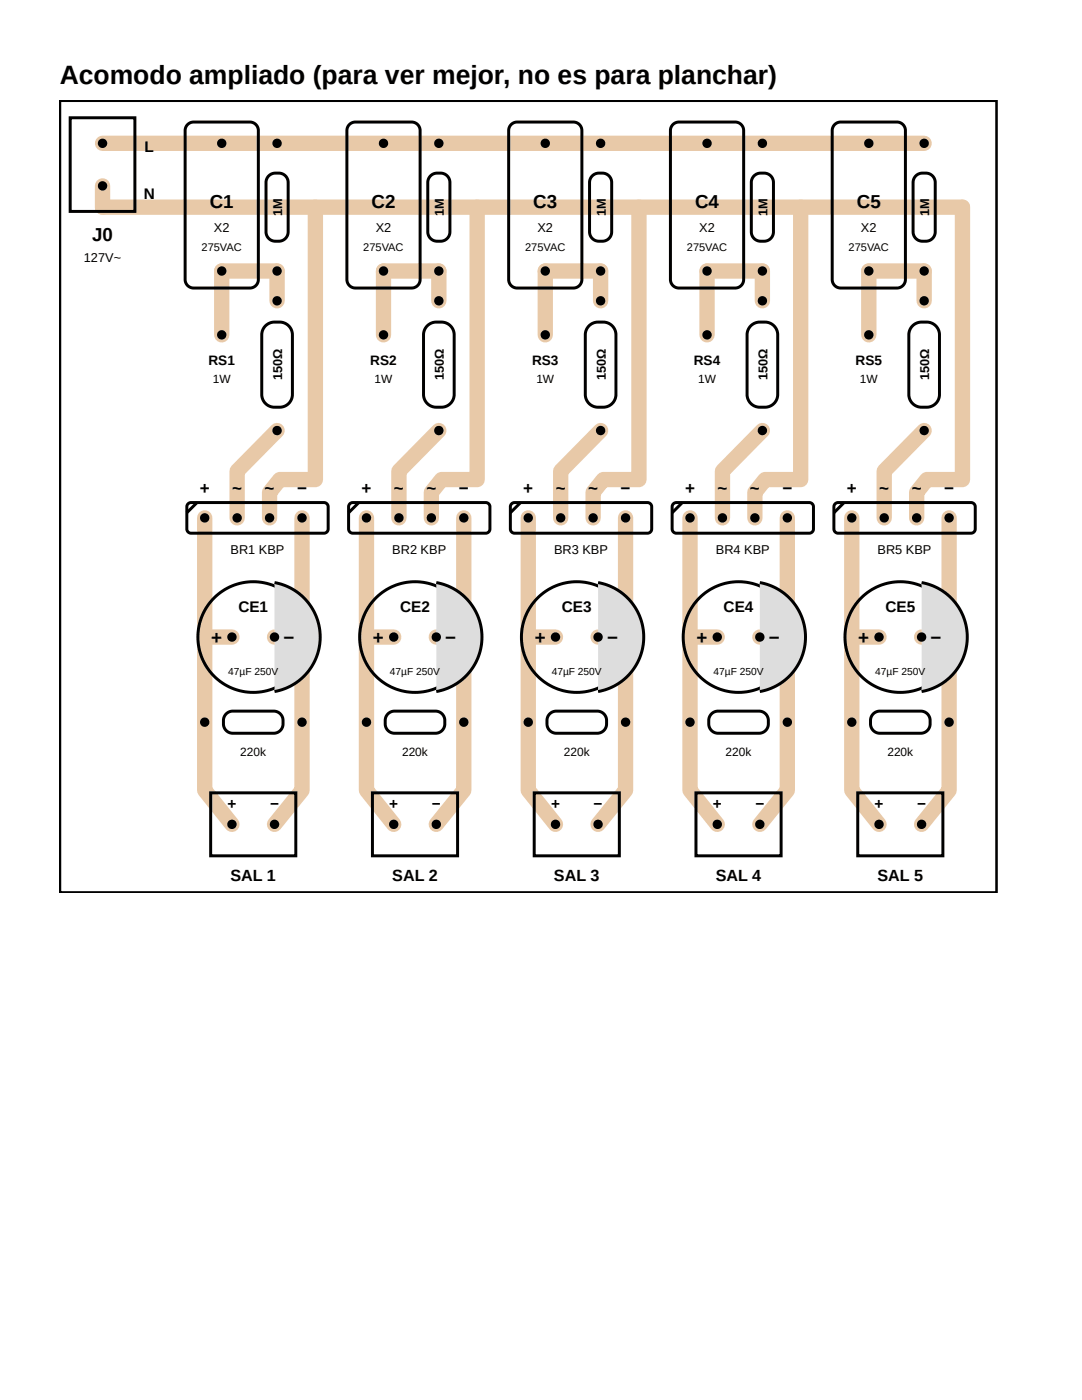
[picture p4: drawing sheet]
<svg xmlns="http://www.w3.org/2000/svg" width="216mm" height="279mm" viewBox="0 0 216 279" stroke-linecap="round" stroke-linejoin="round" font-family="sans-serif">
<path d="M12 20.1h186.8v158h-186.8z" fill="none" stroke="#000" stroke-width=".51"/>
<g fill="none" stroke="#e8c9a8" stroke-width="3.1">
<path d="M20.5 37.1v4.2h171.5v54.4h-7.1l-2 2.6v5.1M20.5 28.6h163.9M62.9 41.3v54.4h-7.1l-2 2.6v5.1M95.2 41.3v54.4h-7.1l-2 2.6v5.1M127.5 41.3v54.4h-7.1l-2 2.6v5.1M159.8 41.3v54.4h-7.1l-2.1 2.6v5.1M55.3 60v-5.9h-11.1v12.7M87.6 60v-5.9h-11.1v12.7M119.8 60v-5.9h-11v12.7M152.1 60v-5.9h-11v12.7M184.4 60v-5.9h-11v12.7M55.3 85.9l-8 8.1v9.4"/>
<path d="M87.6 85.9l-8 8.1v9.4M119.8 85.9l-7.9 8.1v9.4M152.1 85.9l-7.9 8.1v9.4M184.4 85.9l-8 8.1v9.4M40.8 103.4v54.3l5.5 6.8M60.3 103.4v54.3l-5.5 6.8M73.1 103.4v54.3l5.5 6.8M92.5 103.4v54.3l-5.4 6.8M105.4 103.4v54.3l5.4 6.8M124.8 103.4v54.3l-5.5 6.8M137.7 103.4v54.3l5.4 6.8M157.1 103.4v54.3l-5.5 6.8"/>
<path d="M170 103.4v54.3l5.4 6.8M189.4 103.4v54.3l-5.5 6.8M40.8 127.1h5.5M54.8 127.1h5.5M73.1 127.1h5.5M87.1 127.1h5.4M105.4 127.1h5.4M119.3 127.1h5.5M137.7 127.1h5.4M151.6 127.1h5.5M170 127.1h5.4M183.9 127.1h5.5"/>
</g>
<g fill="none" stroke="#000" stroke-width=".59">
<path d="M14 23.5h12.9v18.7h-12.9zM37.4 24.9l.6-.4 .6-.1h11.3a1.7 1.7 0 0 1 1.7 1.7v29.7a1.7 1.7 0 0 1-1.7 1.7h-11.3a1.7 1.7 0 0 1-1.7-1.7v-29.7l.2-.7zM53.6 35.1l.8-.5 1.2-.1a1.87 1.87 0 0 1 1.9 1.9v9.9a1.87 1.87 0 0 1-1.9 1.8h-.7a1.87 1.87 0 0 1-1.8-1.8v-9.9l.1-.7zM53 65l1.1-.6 1.7-.1a2.55 2.55 0 0 1 2.5 2.5v11.9a2.55 2.55 0 0 1-2.5 2.6h-1a2.55 2.55 0 0 1-2.6-2.6v-12l.3-1zM37.5 100.5l.6-.2h26.5a.85 .85 0 0 1 .9 .8v4.5a.85 .85 0 0 1-.9 .8h-26.5a.85 .85 0 0 1-.8-.8v-4.5zM39.3 100.3l-2 2"/>
<circle cx="50.5" cy="127.1" r="11"/>
</g>
<path d="M37.3 102.3l2-2z" fill="#000"/>
<path d="M54.8 116.3a11 11 0 0 1 9.1 10.8 11 11 0 0 1-9.1 10.9z" fill="#ddd"/>
<g fill="none" stroke="#000" stroke-width=".59">
<path d="M69.7 24.9l.6-.4 .6-.1h11.2a1.7 1.7 0 0 1 1.7 1.7v29.7a1.7 1.7 0 0 1-1.7 1.7h-11.2a1.7 1.7 0 0 1-1.7-1.7v-29.7l.1-.7zM85.9 35.1l.8-.5 1.2-.1a1.87 1.87 0 0 1 1.9 1.9v9.9a1.87 1.87 0 0 1-1.9 1.8h-.7a1.87 1.87 0 0 1-1.8-1.8v-10.1l.2-.7zM85.3 65l1.1-.6 1.7-.1a2.55 2.55 0 0 1 2.5 2.5v11.9a2.55 2.55 0 0 1-2.5 2.6h-1a2.55 2.55 0 0 1-2.6-2.6v-12l.3-1zM54.8 116.3a11 11 0 0 1 9.1 10.8 11 11 0 0 1-9.1 10.9M69.8 100.5l.6-.2h26.5a.85 .85 0 0 1 .9 .8v4.5a.85 .85 0 0 1-.9 .8h-26.5a.85 .85 0 0 1-.8-.8v-4.5zM71.6 100.3l-2 2M42 158.2h17v12.6h-17zM45.1 142.5l.5-.4 .7-.2h8.3a1.87 1.87 0 0 1 1.9 1.9v.7a1.87 1.87 0 0 1-1.9 1.8h-8.1a1.87 1.87 0 0 1-1.9-1.8l.1-1.3z"/>
<circle cx="82.8" cy="127.1" r="11"/>
</g>
<path d="M71.6 100.3l-2 2z" fill="#000"/>
<path d="M87.1 116.3a11 11 0 0 1 9.1 10.8 11 11 0 0 1-9.1 10.9z" fill="#ddd"/>
<g fill="none" stroke="#000" stroke-width=".59">
<path d="M102 24.9l.5-.4 .7-.1h11.2a1.7 1.7 0 0 1 1.7 1.7v29.7a1.7 1.7 0 0 1-1.7 1.7h-11.2a1.7 1.7 0 0 1-1.7-1.7v-29.7l.1-.7zM118.2 35.1l.8-.5 1.2-.1a1.87 1.87 0 0 1 1.9 1.9v9.9a1.87 1.87 0 0 1-1.9 1.8h-.7a1.87 1.87 0 0 1-1.9-1.8v-10.1l.3-.7zM117.5 65l1.2-.6 1.7-.1a2.55 2.55 0 0 1 2.5 2.5v11.9a2.55 2.55 0 0 1-2.5 2.6h-1.1a2.55 2.55 0 0 1-2.5-2.6v-12l.3-1zM87.1 116.3a11 11 0 0 1 9.1 10.8 11 11 0 0 1-9.1 10.9M102.1 100.5l.6-.2h26.5a.85 .85 0 0 1 .8 .8v4.5a.85 .85 0 0 1-.8 .8h-26.5a.85 .85 0 0 1-.9-.8v-4.5zM103.9 100.3l-2.1 2M74.3 158.2h17v12.6h-17zM77.4 142.5l.5-.4 .6-.2h8.4a1.87 1.87 0 0 1 1.9 1.9v.7a1.87 1.87 0 0 1-1.9 1.8h-8.2a1.87 1.87 0 0 1-1.8-1.8v-1.3z"/>
<circle cx="115.1" cy="127.1" r="11"/>
</g>
<path d="M103.9 100.3l-2.1 2z" fill="#000"/>
<path d="M119.3 116.3a11 11 0 0 1 9.1 10.8 11 11 0 0 1-9.1 10.9z" fill="#ddd"/>
<g fill="none" stroke="#000" stroke-width=".59">
<path d="M134.3 24.9l.5-.4 .7-.1h11.2a1.7 1.7 0 0 1 1.7 1.7v29.7a1.7 1.7 0 0 1-1.7 1.7h-11.2a1.7 1.7 0 0 1-1.7-1.7v-29.7l.1-.7zM150.5 35.1l.7-.5 1.3-.1a1.87 1.87 0 0 1 1.8 1.9v9.9a1.87 1.87 0 0 1-1.8 1.8h-.7a1.87 1.87 0 0 1-1.9-1.8v-10.1l.2-.7zM149.8 65l1.2-.6 1.6-.1a2.55 2.55 0 0 1 2.6 2.5v11.9a2.55 2.55 0 0 1-2.6 2.6h-1a2.55 2.55 0 0 1-2.5-2.6v-12l.2-1zM119.3 116.3a11 11 0 0 1 9.1 10.8 11 11 0 0 1-9.1 10.9M134.4 100.5l.6-.2h26.5a.85 .85 0 0 1 .8 .8v4.5a.85 .85 0 0 1-.8 .8h-26.5a.85 .85 0 0 1-.9-.8v-4.5zM136.2 100.3l-2.1 2M106.6 158.2h17v12.6h-17zM109.7 142.5l.4-.4 .7-.2h8.4a1.87 1.87 0 0 1 1.8 1.9v.7a1.87 1.87 0 0 1-1.8 1.8h-8.2a1.87 1.87 0 0 1-1.9-1.8l.1-1.3z"/>
<circle cx="147.4" cy="127.1" r="11"/>
</g>
<path d="M136.2 100.3l-2.1 2z" fill="#000"/>
<path d="M151.6 116.3a11 11 0 0 1 9.1 10.8 11 11 0 0 1-9.1 10.9z" fill="#ddd"/>
<g fill="none" stroke="#000" stroke-width=".59">
<path d="M166.6 24.9l.5-.4 .7-.1h11.2a1.7 1.7 0 0 1 1.7 1.7v29.7a1.7 1.7 0 0 1-1.7 1.7h-11.2a1.7 1.7 0 0 1-1.7-1.7v-29.7l.1-.7zM182.7 35.1l.8-.5 1.2-.1a1.87 1.87 0 0 1 1.9 1.9v9.9a1.87 1.87 0 0 1-1.9 1.8h-.6a1.87 1.87 0 0 1-1.9-1.8v-10.1l.2-.7zM182.1 65l1.1-.6 1.7-.1a2.55 2.55 0 0 1 2.6 2.5v11.9a2.55 2.55 0 0 1-2.6 2.6h-1a2.55 2.55 0 0 1-2.6-2.6l.1-12 .2-1zM151.6 116.3a11 11 0 0 1 9.1 10.8 11 11 0 0 1-9.1 10.9M166.6 100.5l.6-.2h26.5a.85 .85 0 0 1 .9 .8v4.5a.85 .85 0 0 1-.9 .8h-26.5a.85 .85 0 0 1-.8-.8v-4.5zM168.4 100.3l-2 2M138.9 158.2h17v12.6h-17zM142 142.5l.4-.4 .7-.2h8.3a1.87 1.87 0 0 1 1.9 1.9v.7a1.87 1.87 0 0 1-1.9 1.8h-8.1a1.87 1.87 0 0 1-1.9-1.8l.1-1.3z"/>
<circle cx="179.6" cy="127.1" r="11"/>
</g>
<path d="M168.4 100.3l-2 2z" fill="#000"/>
<path d="M183.9 116.3a11 11 0 0 1 9.1 10.8 11 11 0 0 1-9.1 10.9z" fill="#ddd"/>
<path d="M183.9 116.3a11 11 0 0 1 9.1 10.8 11 11 0 0 1-9.1 10.9M171.2 158.2h16.9v12.6h-16.9zM174.2 142.5l.5-.4 .7-.2h8.3a1.87 1.87 0 0 1 1.9 1.9v.7a1.87 1.87 0 0 1-1.9 1.8h-8.1a1.87 1.87 0 0 1-1.9-1.8l.1-1.3z" fill="none" stroke="#000" stroke-width=".59"/>
<g fill="#000">
<circle cx="20.5" cy="37.1" r=".93"/>
<circle cx="20.5" cy="28.6" r=".93"/>
<circle cx="44.2" cy="28.6" r=".93"/>
<circle cx="55.3" cy="28.6" r=".93"/>
<circle cx="76.5" cy="28.6" r=".93"/>
<circle cx="87.6" cy="28.6" r=".93"/>
<circle cx="108.8" cy="28.6" r=".93"/>
<circle cx="119.8" cy="28.6" r=".93"/>
<circle cx="141.1" cy="28.6" r=".93"/>
<circle cx="152.1" cy="28.6" r=".93"/>
<circle cx="173.4" cy="28.6" r=".93"/>
<circle cx="184.4" cy="28.6" r=".93"/>
<circle cx="44.2" cy="54.1" r=".93"/>
<circle cx="55.3" cy="54.1" r=".93"/>
<circle cx="76.5" cy="54.1" r=".93"/>
<circle cx="87.6" cy="54.1" r=".93"/>
<circle cx="108.8" cy="54.1" r=".93"/>
<circle cx="119.8" cy="54.1" r=".93"/>
<circle cx="141.1" cy="54.1" r=".93"/>
<circle cx="152.1" cy="54.1" r=".93"/>
<circle cx="173.4" cy="54.1" r=".93"/>
<circle cx="184.4" cy="54.1" r=".93"/>
<circle cx="44.2" cy="66.8" r=".93"/>
<circle cx="55.3" cy="60" r=".93"/>
<circle cx="76.5" cy="66.8" r=".93"/>
<circle cx="87.6" cy="60" r=".93"/>
<circle cx="108.8" cy="66.8" r=".93"/>
<circle cx="119.8" cy="60" r=".93"/>
<circle cx="141.1" cy="66.8" r=".93"/>
<circle cx="152.1" cy="60" r=".93"/>
<circle cx="173.4" cy="66.8" r=".93"/>
<circle cx="184.4" cy="60" r=".93"/>
<circle cx="55.3" cy="85.9" r=".93"/>
<circle cx="87.6" cy="85.9" r=".93"/>
<circle cx="119.8" cy="85.9" r=".93"/>
<circle cx="152.1" cy="85.9" r=".93"/>
<circle cx="184.4" cy="85.9" r=".93"/>
<circle cx="40.8" cy="103.4" r=".93"/>
<circle cx="47.3" cy="103.4" r=".93"/>
<circle cx="53.8" cy="103.4" r=".93"/>
<circle cx="60.3" cy="103.4" r=".93"/>
<circle cx="73.1" cy="103.4" r=".93"/>
<circle cx="79.6" cy="103.4" r=".93"/>
<circle cx="86.1" cy="103.4" r=".93"/>
<circle cx="92.5" cy="103.4" r=".93"/>
<circle cx="105.4" cy="103.4" r=".93"/>
<circle cx="111.9" cy="103.4" r=".93"/>
<circle cx="118.4" cy="103.4" r=".93"/>
<circle cx="124.8" cy="103.4" r=".93"/>
<circle cx="137.7" cy="103.4" r=".93"/>
<circle cx="144.2" cy="103.4" r=".93"/>
<circle cx="150.6" cy="103.4" r=".93"/>
<circle cx="157.1" cy="103.4" r=".93"/>
<circle cx="170" cy="103.4" r=".93"/>
<circle cx="176.4" cy="103.4" r=".93"/>
<circle cx="182.9" cy="103.4" r=".93"/>
<circle cx="189.4" cy="103.4" r=".93"/>
<circle cx="46.3" cy="127.1" r=".93"/>
<circle cx="54.8" cy="127.1" r=".93"/>
<circle cx="78.6" cy="127.1" r=".93"/>
<circle cx="87.1" cy="127.1" r=".93"/>
<circle cx="110.8" cy="127.1" r=".93"/>
<circle cx="119.3" cy="127.1" r=".93"/>
<circle cx="143.1" cy="127.1" r=".93"/>
<circle cx="151.6" cy="127.1" r=".93"/>
<circle cx="175.4" cy="127.1" r=".93"/>
<circle cx="183.9" cy="127.1" r=".93"/>
<circle cx="40.8" cy="144.1" r=".93"/>
<circle cx="60.3" cy="144.1" r=".93"/>
<circle cx="73.1" cy="144.1" r=".93"/>
<circle cx="92.5" cy="144.1" r=".93"/>
<circle cx="105.4" cy="144.1" r=".93"/>
<circle cx="124.8" cy="144.1" r=".93"/>
<circle cx="137.7" cy="144.1" r=".93"/>
<circle cx="157.1" cy="144.1" r=".93"/>
<circle cx="170" cy="144.1" r=".93"/>
<circle cx="189.4" cy="144.1" r=".93"/>
<circle cx="46.3" cy="164.5" r=".93"/>
<circle cx="54.8" cy="164.5" r=".93"/>
<circle cx="78.6" cy="164.5" r=".93"/>
<circle cx="87.1" cy="164.5" r=".93"/>
<circle cx="110.8" cy="164.5" r=".93"/>
<circle cx="119.3" cy="164.5" r=".93"/>
<circle cx="143.1" cy="164.5" r=".93"/>
<circle cx="151.6" cy="164.5" r=".93"/>
<circle cx="175.4" cy="164.5" r=".93"/>
<circle cx="183.9" cy="164.5" r=".93"/>
</g>
<text font-size="5.3" x="11.9" y="16.7">Acomodo ampliado (para ver mejor, no es para planchar)</text>
<g font-size="3.7">
<text x="41.9" y="41.5">C1</text>
<text x="74.1" y="41.5">C2</text>
<text x="106.4" y="41.5">C3</text>
<text x="138.7" y="41.5">C4</text>
<text x="171" y="41.5">C5</text>
<text x="18.4" y="48.1">J0</text>
<text x="42.1" y="128.5">+</text>
<text x="56.6" y="128.5">−</text>
<text x="74.4" y="128.5">+</text>
<text x="88.9" y="128.5">−</text>
<text x="106.7" y="128.5">+</text>
<text x="121.1" y="128.5">−</text>
<text x="139" y="128.5">+</text>
<text x="153.4" y="128.5">−</text>
<text x="171.2" y="128.5">+</text>
<text x="185.7" y="128.5">−</text>
</g>
<g font-size="3.4">
<text x="39.9" y="98.6">+</text>
<text x="46.3" y="98.6">~</text>
<text x="52.8" y="98.6">~</text>
<text x="59.3" y="98.6">−</text>
<text x="72.1" y="98.6">+</text>
<text x="78.6" y="98.6">~</text>
<text x="85.1" y="98.6">~</text>
<text x="91.6" y="98.6">−</text>
<text x="104.4" y="98.6">+</text>
<text x="110.9" y="98.6">~</text>
<text x="117.4" y="98.6">~</text>
<text x="123.8" y="98.6">−</text>
<text x="136.7" y="98.6">+</text>
<text x="143.2" y="98.6">~</text>
<text x="149.6" y="98.6">~</text>
<text x="156.1" y="98.6">−</text>
<text x="169" y="98.6">+</text>
<text x="175.4" y="98.6">~</text>
<text x="181.9" y="98.6">~</text>
<text x="188.4" y="98.6">−</text>
</g>
<g font-size="3.2">
<text x="46" y="175.7">SAL 1</text>
<text x="78.3" y="175.7">SAL 2</text>
<text x="110.5" y="175.7">SAL 3</text>
<text x="142.8" y="175.7">SAL 4</text>
<text x="175.1" y="175.7">SAL 5</text>
</g>
<g font-size="3.1">
<text x="28.9" y="30.3">L</text>
<text x="28.7" y="39.6">N</text>
<text x="47.6" y="122">CE1</text>
<text x="79.8" y="122">CE2</text>
<text x="112.1" y="122">CE3</text>
<text x="144.4" y="122">CE4</text>
<text x="176.7" y="122">CE5</text>
<text x="45.4" y="161.5">+</text>
<text x="53.9" y="161.5">−</text>
<text x="77.7" y="161.5">+</text>
<text x="86.2" y="161.5">−</text>
<text x="109.9" y="161.5">+</text>
<text x="118.4" y="161.5">−</text>
<text x="142.2" y="161.5">+</text>
<text x="150.7" y="161.5">−</text>
<text x="174.5" y="161.5">+</text>
<text x="183" y="161.5">−</text>
</g>
<g font-size="2.7">
<text x="41.6" y="72.8">RS1</text>
<text x="73.9" y="72.8">RS2</text>
<text x="106.2" y="72.8">RS3</text>
<text x="138.4" y="72.8">RS4</text>
<text x="170.7" y="72.8">RS5</text>
</g>
<g font-size="2.5">
<text x="42.7" y="46.3">X2</text>
<text x="56.3" y="43.1" transform="rotate(-90 56.3 43.1)">1M</text>
<text x="75" y="46.3">X2</text>
<text x="88.6" y="43.1" transform="rotate(-90 88.6 43.1)">1M</text>
<text x="107.2" y="46.3">X2</text>
<text x="120.9" y="43.1" transform="rotate(-90 120.9 43.1)">1M</text>
<text x="139.5" y="46.3">X2</text>
<text x="153.1" y="43.1" transform="rotate(-90 153.1 43.1)">1M</text>
<text x="171.8" y="46.3">X2</text>
<text x="185.4" y="43.1" transform="rotate(-90 185.4 43.1)">1M</text>
<text x="16.7" y="52.4">127V~</text>
<text x="56.3" y="75.9" transform="rotate(-90 56.3 75.9)">150Ω</text>
<text x="88.6" y="75.9" transform="rotate(-90 88.6 75.9)">150Ω</text>
<text x="120.9" y="75.9" transform="rotate(-90 120.9 75.9)">150Ω</text>
<text x="153.1" y="75.9" transform="rotate(-90 153.1 75.9)">150Ω</text>
<text x="185.4" y="75.9" transform="rotate(-90 185.4 75.9)">150Ω</text>
<text x="46" y="110.7">BR1 KBP</text>
<text x="78.3" y="110.7">BR2 KBP</text>
<text x="110.6" y="110.7">BR3 KBP</text>
<text x="142.8" y="110.7">BR4 KBP</text>
<text x="175.1" y="110.7">BR5 KBP</text>
</g>
<g font-size="2.4">
<text x="42.5" y="76.5">1W</text>
<text x="74.7" y="76.5">1W</text>
<text x="107" y="76.5">1W</text>
<text x="139.3" y="76.5">1W</text>
<text x="171.6" y="76.5">1W</text>
<text x="48" y="150.9">220k</text>
<text x="80.2" y="150.9">220k</text>
<text x="112.5" y="150.9">220k</text>
<text x="144.8" y="150.9">220k</text>
<text x="177.1" y="150.9">220k</text>
</g>
<g font-size="2.2">
<text x="40.2" y="50">275VAC</text>
<text x="72.5" y="50">275VAC</text>
<text x="104.8" y="50">275VAC</text>
<text x="137.1" y="50">275VAC</text>
<text x="169.3" y="50">275VAC</text>
</g>
<g font-size="2">
<text x="45.5" y="134.8">47µF 250V</text>
<text x="77.8" y="134.8">47µF 250V</text>
<text x="110.1" y="134.8">47µF 250V</text>
<text x="142.4" y="134.8">47µF 250V</text>
<text x="174.6" y="134.8">47µF 250V</text>
</g>
</svg>
